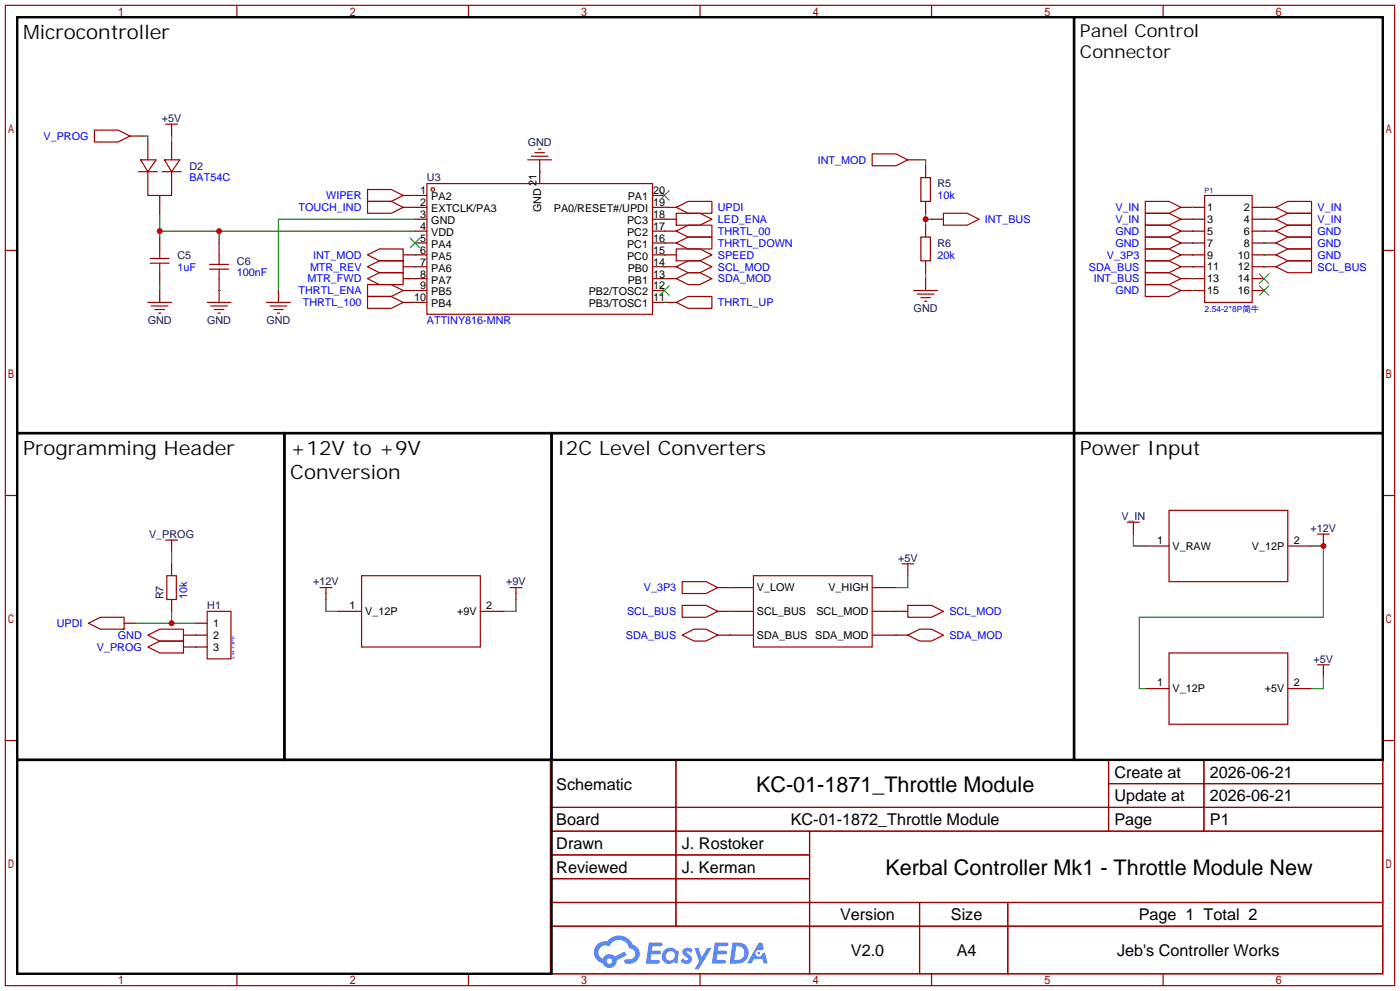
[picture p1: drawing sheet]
<svg xmlns="http://www.w3.org/2000/svg" width="299mm" height="212mm" viewBox="0 0 299 212" stroke-linecap="round" stroke-linejoin="round" font-family="sans-serif">
<g fill="none" stroke="#a10000" stroke-width=".25">
<path d="M1.1 1.1h297.2v209.6h-297.2zM3.7 3.7h292.1v204.5h-292.1zM50.7 1.1v2.6M100.2 1.1v2.6M149.7 1.1v2.6M199.3 1.1v2.6M248.8 1.1v2.6M1.1 53.5h2.6M295.8 53.5h2.5M1.1 105.9h2.6M295.8 105.9h2.5M1.1 158.3h2.6"/>
<path d="M295.8 158.3h2.5M117.7 162.4h178.1v45.8h-178.1zM117.7 172.6h178.1M117.7 177.7h178.1M144.6 162.4v35.6M173.2 177.7v30.5M237.1 162.4v15.3M237.1 167.5h58.7M257.5 162.4v15.3M117.7 182.8h55.5M117.7 192.9h178.1M117.7 187.8h55.5"/>
<path d="M117.7 198h178.1M196.7 192.9v15.3M215.6 192.9v15.3M50.7 208.2v2.5M100.2 208.2v2.5M149.7 208.2v2.5M199.3 208.2v2.5M248.8 208.2v2.5"/>
</g>
<g fill="#5487ff">
<path d="M146.3 202.8a1.3 1.3 0 0 1 1.8 .3l-.4 .6a.54 .54 0 0 0-.9-.2l.1 .2a1.28 1.28 0 0 1 .8 2 1.53 1.53 0 0 1-2.2-.3l.6-.6 .7 .5a.31 .31 0 0 0 .4-.3 .31 .31 0 0 0-.3-.3 1.12 1.12 0 0 1-.6-1.9z"/>
<path d="M148.6 202.7h.8l.7 1.9 1.2-1.9h.9l-2.7 4.5h-.9l.9-1.7z"/>
<path d="M138.8 201.5h1.6a1.31 1.31 0 0 1 1.3 .2 .4 .4 0 0 1-.4 .6h-1.7l-.2 .9h1.7a.4 .4 0 0 1 .3 .4 .4 .4 0 0 1-.4 .4h-1.7l-.1 1.2h1.3a.46 .46 0 0 1 .5 .1 .46 .46 0 0 1 .1 .5l-.3 .2h-2.6z"/>
<path d="M152.9 201.5h1.6a1.32 1.32 0 0 1 1.3 .2 .39 .39 0 0 1-.4 .6h-1.7l-.2 .9h1.7a.4 .4 0 0 1 .3 .4 .4 .4 0 0 1-.4 .4h-1.7l-.1 1.2h1.3a.46 .46 0 0 1 .5 .1 .46 .46 0 0 1 .1 .5l-.3 .2h-2.6z"/>
<path d="M162.3 201.5h.7l.4 1.3-.7 .4a.75 .75 0 0 0-1.1 .3 .75 .75 0 0 0 .5 1 .75 .75 0 0 0 1-.6l.5-.3 .6 2.4h-.8l-.3-1h-1.8l-.6 1h-.9z"/>
<path d="M156.7 201.5l-.6 4.5h1.4a2.27 2.27 0 0 0 2.6-2.3 2.27 2.27 0 0 0-2.7-2.2zM157.5 202.3a1.5 1.5 0 0 1 1.8 1.5 1.5 1.5 0 0 1-2 1.4h-.2z"/>
<path d="M142.1 203.1a1.6 1.6 0 0 0-.3 2.3 1.6 1.6 0 0 0 2.3 .2l.8 .4 .3-2.5-.2-.3h-.4a1.58 1.58 0 0 0-2.5-.1zM142.7 203.6a.98 .98 0 0 1 1.6 .5 .98 .98 0 0 1-1 1.2 .94 .94 0 0 1-.9-.6 .94 .94 0 0 1 .3-1.1z"/>
<path d="M127.8 201.9a2.37 2.37 0 0 0 1.1 4 1.54 1.54 0 0 0 1.8 1 1.54 1.54 0 0 0 1.2-1.6l2.2-1.1-.5-.8-2.1 1.1a1.57 1.57 0 0 0-2.6 .4 1.5 1.5 0 0 1-.7-2.1 1.5 1.5 0 0 1 2.1-.5 2.23 2.23 0 0 1 2.3-1.4 2.23 2.23 0 0 1 2 1.8 1.16 1.16 0 0 1 1.3 1.1 1.16 1.16 0 0 1-1.1 1.3h-.7a.47 .47 0 0 0-.6 .3 .47 .47 0 0 0 .5 .6 2.17 2.17 0 0 0 2.5-1 2.17 2.17 0 0 0-.4-2.7l-.8-.4a3.2 3.2 0 0 0-5.4-.7l-1.1 .1zM129.8 205.4a.58 .58 0 0 1 1.1 0 .58 .58 0 0 1-1.1 0z"/>
<circle cx="162.3" cy="203.8" r=".28"/>
</g>
<g fill="none" stroke="#a10000" stroke-width=".25">
<path d="M91.3 39.2h48.3v28h-48.3zM112.9 34.2h5.1M113.7 33.4h3.5M114.4 32.6h2.1M115.2 31.9h.5M78.6 54.5l2.6-1.3h5v2.6h-5zM78.6 43.1h5.1l2.5 1.2-2.5 1.3h-5.1zM78.6 40.5h5.1l2.5 1.3-2.5 1.3h-5.1zM144.7 44.3l2.5-1.2h5.1v2.5h-5.1zM144.7 59.6l2.5-1.3h2.5l2.6 1.3-2.6 1.2h-2.5zM144.7 57l2.5-1.2h2.5l2.6 1.2-2.6 1.3h-2.5zM144.7 51.9l2.5-1.2h5.1v2.5h-5.1z"/>
<path d="M245 58.3h5.1l2.5 1.3-2.5 1.2h-5.1zM245 55.8h5.1l2.5 1.2-2.5 1.3h-5.1zM245 53.2h5.1l2.5 1.3-2.5 1.3h-5.1zM245 43.1h5.1l2.5 1.2-2.5 1.3h-5.1zM245 45.6h5.1l2.5 1.3-2.5 1.2h-5.1zM245 48.1h5.1l2.5 1.3-2.5 1.3h-5.1zM245 50.7h5.1l2.5 1.2-2.5 1.3h-5.1zM257.7 41.8h10.1v22.8h-10.1zM272.9 57l2.6-1.2h5v2.5h-5zM272.9 46.9l2.6-1.3h5v2.5h-5zM272.9 44.3l2.6-1.2h5v2.5h-5zM272.9 49.4l2.6-1.3h5v2.6h-5z"/>
<path d="M272.9 51.9l2.6-1.2h5v2.5h-5zM272.9 54.5l2.6-1.3h5v2.6h-5zM245 60.8h5.1l2.5 1.3-2.5 1.3h-5.1z"/>
<circle cx="92.6" cy="40.5" r=".38"/>
</g>
<g fill="none" stroke="#870000" stroke-width=".25">
<path d="M115.4 34.2v5M86.2 41.8h5.1M86.2 44.3h5.1M86.2 54.5h5.1M88.8 46.9h2.5M88.8 49.4h2.5M88.8 51.9h2.5M88.8 57h2.5M88.8 59.6h2.5M139.6 41.8h2.5M139.6 44.3h5.1M139.6 46.9h2.5"/>
<path d="M139.6 49.4h2.5M139.6 51.9h5.1M139.6 54.5h2.5M139.6 57h5.1M139.6 59.6h5.1M252.6 44.3h5.1M252.6 46.9h5.1M252.6 49.4h5.1M252.6 51.9h5.1M252.6 54.5h5.1M252.6 57h5.1M252.6 59.6h5.1"/>
<path d="M267.8 44.3h5.1M267.8 46.9h5.1M267.8 49.4h5.1M267.8 51.9h5.1M267.8 54.5h5.1M267.8 57h5.1M267.8 59.6h2.6M88.8 62.1h2.5M88.8 64.6h2.5M139.6 62.1h2.5M139.6 64.6h2.5M252.6 62.1h5.1"/>
<path d="M267.8 62.1h2.6"/>
</g>
<path d="M87.8 50.9l2 2.1M89.8 50.9l-2 2.1M141.1 40.8l2 2M143.1 40.8l-2 2M269.4 58.5l2 2.1M271.4 58.5l-2 2.1M141.1 61.1l2 2M143.1 61.1l-2 2M269.4 61.1l2 2M271.4 61.1l-2 2" fill="none" stroke="#3c3" stroke-width=".25"/>
<path d="M3.7 3.7h226v88.9h-226zM229.7 3.7h66.1v88.9h-66.1zM3.7 162.4h114.3v45.8h-114.3z" fill="none" stroke="#000" stroke-width=".51"/>
<g fill="none" stroke="#008700" stroke-width=".25">
<path d="M115.4 36.7h.1M34.2 49.4h54.6M34.2 45.6v5.1M46.9 49.4v2.5M88.8 54.5h.1M88.8 44.3h.1M88.8 41.8h.1M142.1 44.3h.1M142.1 59.6h.1M142.1 57h.1M142.1 51.9h.1M255.1 59.6h.1"/>
<path d="M255.1 57h.1M255.1 54.5h.1M255.1 44.3h.1M255.1 46.9h.1M255.1 49.4h.1M255.1 51.9h.1M270.4 57h.1M270.4 46.9h.1M270.4 44.3h.1M270.4 49.4h.1M270.4 51.9h.1M270.4 54.5h.1"/>
<path d="M255.1 62.1h.1"/>
</g>
<g fill="#c00">
<circle cx="46.9" cy="49.4" r=".63"/>
<circle cx="34.2" cy="49.4" r=".63"/>
</g>
<path d="M30.4 29.1h1.2v1.3M36.7 29.1v1.3M88.8 46.9h-29.2v15.2M198 46.9h1.3M198 45.6v2.5M34.2 60.8v1.3M46.9 62.1h.1" fill="none" stroke="#008700" stroke-width=".25"/>
<path d="M27.8 29.1h2.6M31.6 30.4v3.8M36.7 27.8v1.3M36.7 30.4v3.8M34.2 41.8v3.8M34.2 50.7v2.5M34.2 58.3v2.5M46.9 51.9v2.6M46.9 59.6v5M34.2 62.1v2.5M59.6 62.1v2.5" fill="none" stroke="#870000" stroke-width=".25"/>
<g fill="none" stroke="#a10000" stroke-width=".25">
<path d="M20.2 27.8h5.1l2.5 1.3-2.5 1.3h-5.1zM29.6 36.7h4.1M30.1 34.2h3.3l-1.8 2.5zM31.6 36.7v5.1h5.1v-5.1M34.7 36.7h4M35.2 34.2h3.3l-1.8 2.5zM35.4 26.5h2.6M36.7 26.5v1.3M32.1 56.3h4.1M32.1 55.2h4.1M34.2 53.2v2M34.2 56.3v2"/>
<path d="M44.8 56.5h4.1M44.8 57.5h4.1M46.9 54.5v2M46.9 57.5v2.1M31.6 64.6h5.1M32.4 65.4h3.5M33.1 66.2h2.1M33.9 66.9h.5M44.3 64.6h5.1M45.1 65.4h3.5M45.8 66.2h2.1M46.6 66.9h.5"/>
<path d="M57 64.6h5.1M57.8 65.4h3.5M58.5 66.2h2.1M59.3 66.9h.5"/>
</g>
<circle cx="198" cy="46.9" r=".63" fill="#c00"/>
<path d="M196.7 34.2h1.3v1.2M198 58.3v1.3M242.4 114.2v2.5h2.6M280.5 116.7h2.6v15.3h-39.4v15.2h1.3M29.1 133.2h12.7M36.7 130.7v2.5M283.1 144.7v2.5h-2.6" fill="none" stroke="#008700" stroke-width=".25"/>
<g fill="none" stroke="#870000" stroke-width=".25">
<path d="M194.2 34.2h2.5M198 35.4v2.6M198 43.1v2.5M198 48.1v2.6M198 55.8v2.5M198 59.6v2.5M199.3 46.9h2.5M242.4 112.9v1.3M26.5 133.2h2.6M41.8 138.3h2.5M41.8 133.2h2.5M41.8 135.8h2.5"/>
<path d="M245 147.2h5.1M275.5 147.2h5M283.1 143.4v1.3"/>
</g>
<g fill="none" stroke="#a10000" stroke-width=".25">
<path d="M186.6 32.9h5l2.6 1.3-2.6 1.2h-5zM197 38h2v5.1h-2zM197 50.7h2v5.1h-2zM201.8 45.6h5.1l2.5 1.3-2.5 1.2h-5.1zM195.5 62.1h5M196.2 62.9h3.6M197 63.6h2M197.7 64.4h.5M241.2 111.6h2.5M242.4 111.6v1.3M18.9 133.2l2.6-1.2h5v2.5h-5zM44.3 130.7h5.1v10.1h-5.1z"/>
<path d="M250.1 139.6h25.4v15.2h-25.4zM281.8 142.1h2.6M283.1 142.1v1.3"/>
</g>
<circle cx="36.7" cy="133.2" r=".63" fill="#c00"/>
<g fill="none" stroke="#870000" stroke-width=".25">
<path d="M36.7 116.7v1.3M245 116.7h5.1M275.5 116.7h5M283.1 115.4v1.3M36.7 120.5v2.6M36.7 128.1v2.6M39.2 135.8h2.6M39.2 138.3h2.6M153.5 135.8h7.7M153.5 125.6h7.7M153.5 130.7h7.7M186.6 135.8h7.6"/>
<path d="M186.6 125.6h5M186.6 130.7h7.6M194.2 121.8v1.3"/>
</g>
<g fill="none" stroke="#a10000" stroke-width=".25">
<path d="M35.4 115.4h2.6M36.7 115.4v1.3M250.1 109.1h25.4v15.2h-25.4zM31.6 135.8l2.6-1.3h5v2.5h-5zM31.6 138.3l2.6-1.3h5v2.6h-5zM35.7 123.1h2v5h-2zM145.9 124.3h5.1l2.5 1.3-2.5 1.3h-5.1zM145.9 135.8l2.6-1.3h2.5l2.5 1.3-2.5 1.2h-2.5zM145.9 129.4h5.1l2.5 1.3-2.5 1.3h-5.1zM161.2 123.1h25.4v15.2h-25.4zM192.9 120.5h2.6M194.2 135.8l2.5-1.3h2.6l2.5 1.3-2.5 1.2h-2.6z"/>
<path d="M194.2 129.4h5.1l2.5 1.3-2.5 1.3h-5.1zM194.2 120.5v1.3"/>
</g>
<path d="M36.7 118v2.5M41.8 135.8h.1M41.8 138.3h.1M156.1 125.6h.1M156.1 135.8h.1M156.1 130.7h.1M191.6 135.8h.1M191.6 130.7h.1M194.2 123.1v2.5h-2.6" fill="none" stroke="#008700" stroke-width=".25"/>
<path d="M3.7 92.6h57.1v69.8h-57.1zM118 92.6h111.7v69.8h-111.7zM229.7 92.6h66.1v69.8h-66.1z" fill="none" stroke="#000" stroke-width=".51"/>
<circle cx="283.1" cy="116.7" r=".63" fill="#c00"/>
<g fill="none" stroke="#a10000" stroke-width=".25">
<path d="M78.6 59.6l2.6-1.3h5v2.5h-5zM78.6 57l2.6-1.2h5v2.5h-5zM144.7 49.4l2.5-1.3h5.1v2.6h-5.1zM144.7 45.6h5l2.6 1.3-2.6 1.2h-5zM144.7 53.2h5l2.6 1.3-2.6 1.3h-5zM78.6 63.4h5.1l2.5 1.2-2.5 1.3h-5.1zM78.6 60.8h5.1l2.5 1.3-2.5 1.3h-5.1zM144.7 64.6l2.5-1.2h5.1v2.5h-5.1zM281.8 114.2h2.6M283.1 114.2v1.2M68.5 125.6h2.5M69.7 125.6v1.3"/>
<path d="M77.3 123.1h25.4v15.2h-25.4zM109.1 125.6h2.5M110.4 125.6v1.3"/>
</g>
<path d="M60.8 92.6h57.2v69.8h-57.2z" fill="none" stroke="#000" stroke-width=".51"/>
<path d="M86.2 59.6h2.6M86.2 57h2.6M142.1 49.4h2.6M142.1 46.9h2.6M142.1 54.5h2.6M86.2 64.6h2.6M86.2 62.1h2.6M142.1 64.6h2.6M69.7 126.9v1.2M72.3 130.7h5M102.7 130.7h5.1M110.4 126.9v1.2" fill="none" stroke="#870000" stroke-width=".25"/>
<path d="M88.8 57h.1M88.8 59.6h.1M142.1 49.4h.1M142.1 46.9h.1M142.1 54.5h.1M88.8 62.1h.1M88.8 64.6h.1M142.1 64.6h.1M69.7 128.1v2.6h2.6M110.4 128.1v2.6h-2.6" fill="none" stroke="#008700" stroke-width=".25"/>
<g font-size="4.6">
<text x="161.7" y="169.4">KC-01-1871_Throttle Module</text>
<text x="189.4" y="187.1">Kerbal Controller Mk1 - Throttle Module New</text>
</g>
<g font-size="4.2">
<text x="5" y="8.3">Microcontroller</text>
<text x="5" y="97.2">Programming Header</text>
<text x="62.1" y="97.2">+12V to +9V</text>
<text x="119.3" y="97.2">I2C Level Converters</text>
<text x="231" y="97.2">Power Input</text>
<text x="62.1" y="102.3">Conversion</text>
</g>
<g font-size="3.8">
<text x="231" y="7.8">Panel Control</text>
<text x="231" y="12.4">Connector</text>
</g>
<g font-size="3.5">
<text x="238.4" y="166.2">Create at</text>
<text x="258.8" y="166.2">2026-06-21</text>
<text x="119" y="168.8">Schematic</text>
<text x="238.4" y="171.3">Update at</text>
<text x="258.8" y="171.3">2026-06-21</text>
<text x="119" y="176.4">Board</text>
<text x="169.2" y="176.4">KC-01-1872_Throttle Module</text>
<text x="238.4" y="176.4">Page</text>
<text x="258.8" y="176.4">P1</text>
<text x="119" y="181.5">Drawn</text>
<text x="145.9" y="181.5">J. Rostoker</text>
<text x="119" y="186.6">Reviewed</text>
<text x="145.9" y="186.6">J. Kerman</text>
<text x="179.7" y="196.7">Version</text>
<text x="203.4" y="196.7">Size</text>
<text x="243.6" y="196.7">Page 1 Total 2</text>
<text x="182" y="204.3">V2.0</text>
<text x="204.7" y="204.3">A4</text>
<text x="239" y="204.3">Jeb's Controller Works</text>
</g>
<g font-size="2.3" fill="#00f">
<text x="9.3" y="29.9">V_PROG</text>
<text x="174.9" y="35">INT_MOD</text>
<text x="40.5" y="38.8">BAT54C</text>
<text x="63.9" y="45.1">TOUCH_IND</text>
<text x="69.8" y="42.6">WIPER</text>
<text x="153.5" y="45.1">UPDI</text>
<text x="153.5" y="47.7">LED_ENA</text>
<text x="200.5" y="42.6">10k</text>
<text x="210.7" y="47.7">INT_BUS</text>
<text x="238.6" y="45.1">V_IN</text>
<text x="238.6" y="47.7">V_IN</text>
<text x="281.8" y="47.7">V_IN</text>
<text x="281.8" y="45.1">V_IN</text>
<text x="153.5" y="52.8">THRTL_DOWN</text>
<text x="153.5" y="50.2">THRTL_00</text>
<text x="238.6" y="50.2">GND</text>
<text x="238.6" y="52.8">GND</text>
<text x="281.8" y="50.2">GND</text>
<text x="281.8" y="52.8">GND</text>
<text x="38" y="57.8">1uF</text>
<text x="50.7" y="59.1">100nF</text>
<text x="66.3" y="57.8">MTR_REV</text>
<text x="67" y="55.3">INT_MOD</text>
<text x="153.5" y="57.8">SCL_MOD</text>
<text x="153.5" y="55.3">SPEED</text>
<text x="200.5" y="55.3">20k</text>
<text x="232.9" y="57.8">SDA_BUS</text>
<text x="236.8" y="55.3">V_3P3</text>
<text x="281.8" y="57.8">SCL_BUS</text>
<text x="281.8" y="55.3">GND</text>
<text x="63.9" y="62.9">THRTL_ENA</text>
<text x="64.8" y="65.5">THRTL_100</text>
<text x="65.8" y="60.4">MTR_FWD</text>
<text x="153.5" y="60.4">SDA_MOD</text>
<text x="153.5" y="65.5">THRTL_UP</text>
<text x="234" y="60.4">INT_BUS</text>
<text x="238.6" y="62.9">GND</text>
<text x="91.3" y="69.3">ATTINY816-MNR</text>
<text x="40.1" y="128.1" transform="rotate(-90 40.1 128.1)">10k</text>
<text x="134.1" y="131.5">SCL_BUS</text>
<text x="137.7" y="126.4">V_3P3</text>
<text x="203.1" y="131.5">SCL_MOD</text>
<text x="12.1" y="134">UPDI</text>
<text x="25.2" y="136.6">GND</text>
<text x="133.9" y="136.6">SDA_BUS</text>
<text x="203.1" y="136.6">SDA_MOD</text>
<text x="20.7" y="139.1">V_PROG</text>
</g>
<g font-size="2.3" fill="#000080">
<text x="34.6" y="26.1">+5V</text>
<text x="112.9" y="31.2">GND</text>
<text x="40.5" y="36.2">D2</text>
<text x="91.3" y="38.8">U3</text>
<text x="200.5" y="40.1">R5</text>
<text x="200.5" y="52.8">R6</text>
<text x="38" y="55.3">C5</text>
<text x="50.7" y="56.6">C6</text>
<text x="31.6" y="69.3">GND</text>
<text x="44.3" y="69.3">GND</text>
<text x="57" y="69.3">GND</text>
<text x="195.4" y="66.7">GND</text>
<text x="239.9" y="111.2">V_IN</text>
<text x="280.4" y="113.7">+12V</text>
<text x="31.9" y="115">V_PROG</text>
<text x="67" y="125.1">+12V</text>
<text x="108.3" y="125.1">+9V</text>
<text x="192.1" y="120.1">+5V</text>
<text x="35" y="128.1" transform="rotate(-90 35 128.1)">R7</text>
<text x="44.3" y="130.2">H1</text>
<text x="281" y="141.7">+5V</text>
</g>
<g font-size="2.3">
<text x="89.9" y="41.6">1</text>
<text x="114.7" y="39.7" transform="rotate(-90 114.7 39.7)">21</text>
<text x="139.7" y="41.6">20</text>
<text x="89.9" y="44.1">2</text>
<text x="89.9" y="46.6">3</text>
<text x="92.3" y="42.8">PA2</text>
<text x="92.3" y="45.4">EXTCLK/PA3</text>
<text x="92.3" y="47.9">GND</text>
<text x="115.7" y="45.4" transform="rotate(-90 115.7 45.4)">GND</text>
<text x="118.5" y="45.4">PA0/RESET#/UPDI</text>
<text x="134.1" y="47.9">PC3</text>
<text x="134.3" y="42.8">PA1</text>
<text x="139.7" y="46.6">18</text>
<text x="139.7" y="44.1">19</text>
<text x="258.2" y="45.1">1</text>
<text x="258.2" y="47.6">3</text>
<text x="266.1" y="45.1">2</text>
<text x="266.1" y="47.6">4</text>
<text x="89.9" y="49.2">4</text>
<text x="89.9" y="51.7">5</text>
<text x="92.3" y="50.4">VDD</text>
<text x="92.3" y="53">PA4</text>
<text x="134.1" y="53">PC1</text>
<text x="134.1" y="50.4">PC2</text>
<text x="139.7" y="51.7">16</text>
<text x="139.7" y="49.2">17</text>
<text x="258.2" y="50.2">5</text>
<text x="258.2" y="52.7">7</text>
<text x="266.1" y="50.2">6</text>
<text x="266.1" y="52.7">8</text>
<text x="89.9" y="54.3">6</text>
<text x="89.9" y="56.8">7</text>
<text x="89.9" y="59.3">8</text>
<text x="92.3" y="55.5">PA5</text>
<text x="92.3" y="58.1">PA6</text>
<text x="134.1" y="55.5">PC0</text>
<text x="134.3" y="58.1">PB0</text>
<text x="139.7" y="59.3">13</text>
<text x="139.7" y="56.8">14</text>
<text x="139.7" y="54.3">15</text>
<text x="258.2" y="55.3">9</text>
<text x="258.2" y="57.8">11</text>
<text x="264.8" y="55.3">10</text>
<text x="264.8" y="57.8">12</text>
<text x="88.6" y="64.4">10</text>
<text x="89.9" y="61.9">9</text>
<text x="92.3" y="60.6">PA7</text>
<text x="92.3" y="63.1">PB5</text>
<text x="92.3" y="65.7">PB4</text>
<text x="125.9" y="65.7">PB3/TOSC1</text>
<text x="125.9" y="63.1">PB2/TOSC2</text>
<text x="134.3" y="60.6">PB1</text>
<text x="139.7" y="64.4">11</text>
<text x="139.7" y="61.9">12</text>
<text x="258.2" y="60.3">13</text>
<text x="258.2" y="62.9">15</text>
<text x="264.8" y="60.3">14</text>
<text x="264.8" y="62.9">16</text>
<text x="247.5" y="116.3">1</text>
<text x="250.8" y="117.5">V_RAW</text>
<text x="267.8" y="117.5">V_12P</text>
<text x="276.7" y="116.3">2</text>
<text x="74.8" y="130.2">1</text>
<text x="78.1" y="131.5">V_12P</text>
<text x="97.8" y="131.5">+9V</text>
<text x="104" y="130.2">2</text>
<text x="161.9" y="126.4">V_LOW</text>
<text x="161.9" y="131.5">SCL_BUS</text>
<text x="174.6" y="131.5">SCL_MOD</text>
<text x="177.2" y="126.4">V_HIGH</text>
<text x="45.6" y="134">1</text>
<text x="45.6" y="136.5">2</text>
<text x="161.9" y="136.6">SDA_BUS</text>
<text x="174.4" y="136.6">SDA_MOD</text>
<text x="45.6" y="139.1">3</text>
<text x="247.5" y="146.7">1</text>
<text x="250.8" y="148">V_12P</text>
<text x="270.5" y="148">+5V</text>
<text x="276.7" y="146.7">2</text>
</g>
<text font-size="1.8" fill="#00f" x="257.7" y="66.6">2.54-2*8P简牛</text>
<text font-size="1.6" fill="#000080" x="257.7" y="41.3">P1</text>
<text font-size=".9" fill="#00f" x="50.1" y="140.8" transform="rotate(-90 50.1 140.8)">2.54-1*3P针</text>
</svg>
